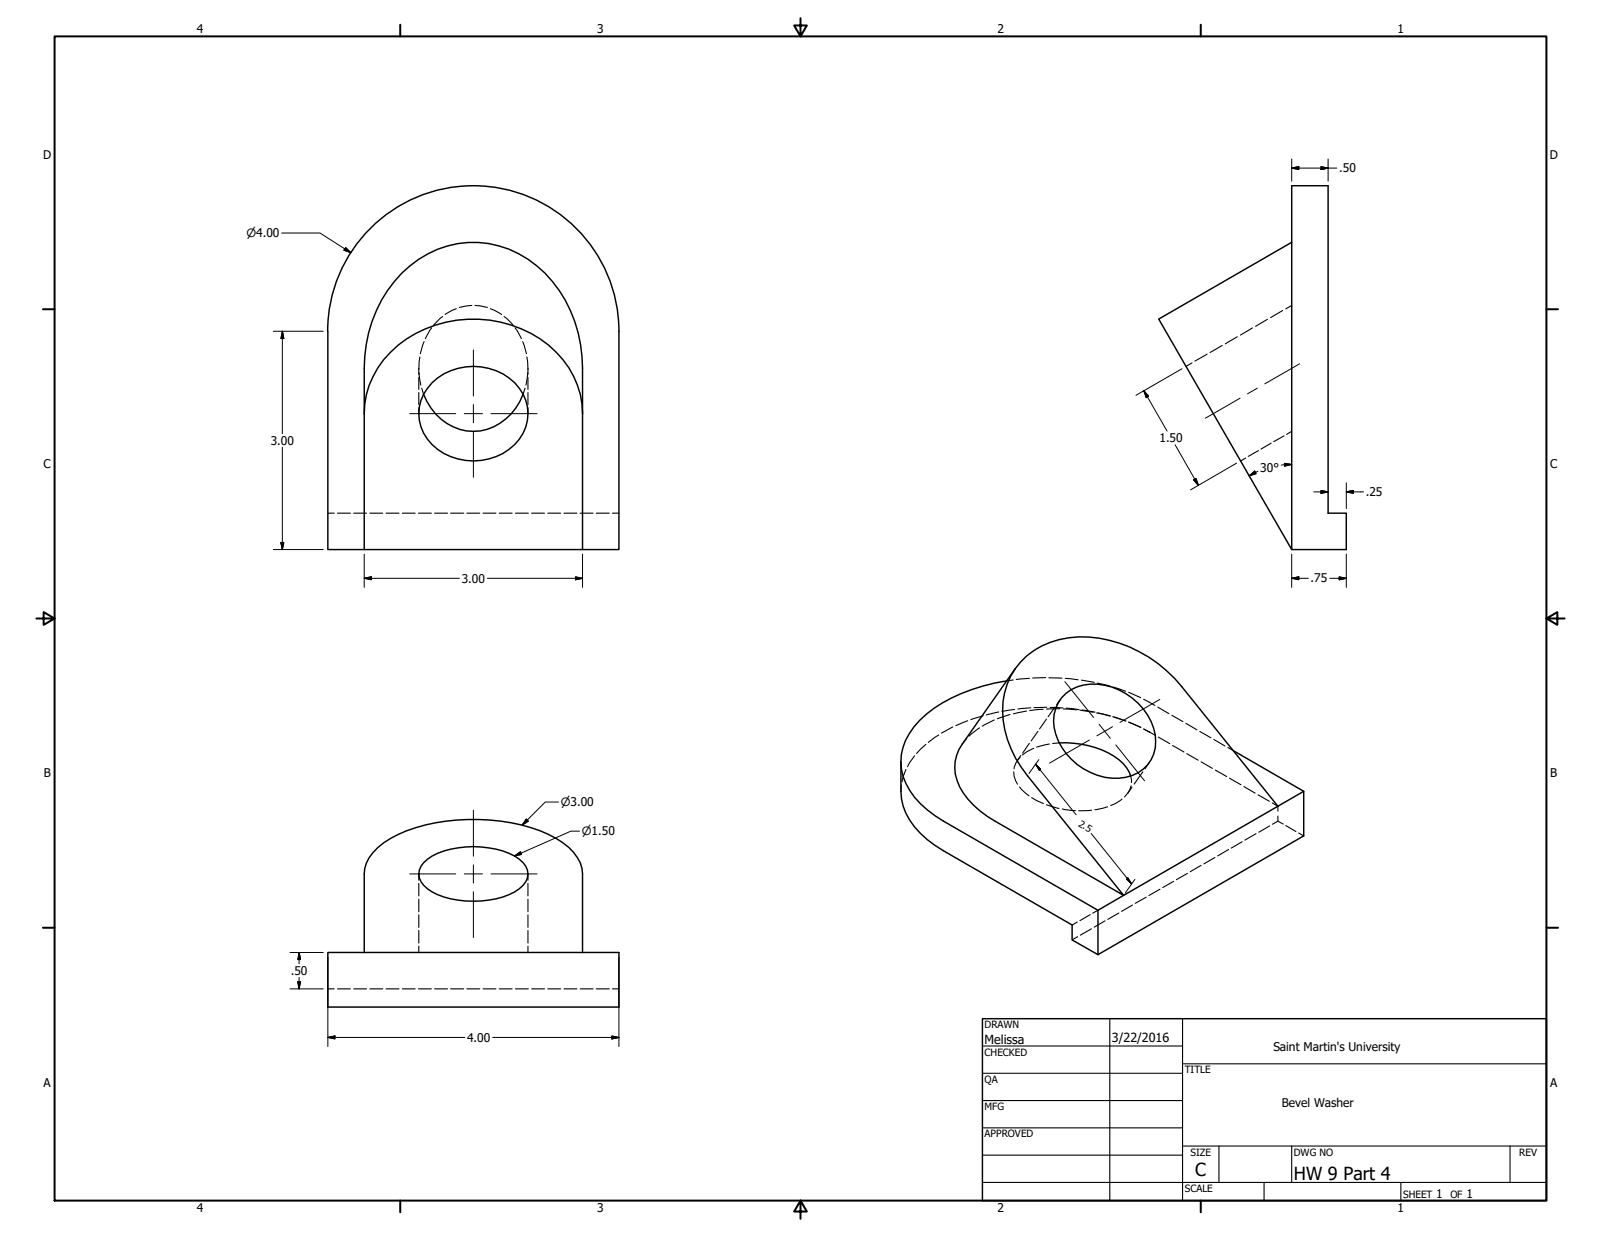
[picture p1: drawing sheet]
<svg xmlns="http://www.w3.org/2000/svg" width="559mm" height="432mm" viewBox="0 0 559 432" stroke-linecap="round" stroke-linejoin="round" font-family="sans-serif">
<!-- layer: Visible (ANSI) -->
<g fill="none" stroke="#000" stroke-width=".51">
<path d="M450.8 64.8h12.7v114.3h6.4v12.7h-19.1zM450.8 84.6l-46.4 26.8 46.4 80.4M216 115.6v76.2h-12.7M216 115.7a50.8 50.8 0 0 0-50.8-50.9 50.8 50.8 0 0 0-50.8 50.9v76.1h12.7M147.8 137.6a18.8 18.8 0 0 0 19.8 12.8 19.8 19.8 0 0 0 15-12.8M150.8 133.6a20.8 20.8 0 0 1 30.4 1.9 14.9 14.9 0 0 1-3.5 21.3 20.9 20.9 0 0 1-28.5-3.4 14.8 14.8 0 0 1 1.6-19.8zM127.1 144.4a32.1 32.1 0 0 1 18-28 42.1 42.1 0 0 1 49 6.5 30.7 30.7 0 0 1 9.2 21.5M203.3 144.4v-15.8a45.9 45.9 0 0 0-19-38.1 34.2 34.2 0 0 0-44 4.8 47.1 47.1 0 0 0-13.2 33.3v63.2M203.3 144.4v47.4h-76.2M354.4 233.4l-18.5 26.3a14.5 14.5 0 0 0 .4 17.2 32.4 32.4 0 0 0 11.1 9.8l44.8 25.8-33.6-41.7a34.9 34.9 0 0 1-8-29 25.2 25.2 0 0 1 22.5-19.2 44.8 44.8 0 0 1 39.4 17.1l33.5 41.7-62.8 36.4-53.9-31.2a30.2 30.2 0 0 1-14.1-15.5 19.4 19.4 0 0 1 5.8-19.6 53 53 0 0 1 26.2-13.1l4.1-.7M369.7 259.3a30.5 30.5 0 0 1 22.3 7.2l1.2 1.5 1.5 2.9M370.6 243.5a16 16 0 0 1 17.5-3.7 22.6 22.6 0 0 1 15.1 16.7 12.8 12.8 0 0 1-12.6 15.2 22.4 22.4 0 0 1-22.7-17.8 12.9 12.9 0 0 1 2.7-10.4z"/>
<path d="M314.5 265.9v10.3a21.7 21.7 0 0 0 9.1 16.9l5.7 3.9 44.9 25.9v5.2l9 5.1 71.8-41.4v-15.6M430.5 262.1l24.5 14.1-9 5.2M131.9 295.8a45 45 0 0 1 23.8-9.2 67.4 67.4 0 0 1 35.8 4.7 21.1 21.1 0 0 1 11.1 9.9l.5 1.9 .2 2v27.4h-76.2v-27.4a12.2 12.2 0 0 1 4.8-9.3zM147.9 301.1a20.1 20.1 0 0 1 11.9-5.1 33.3 33.3 0 0 1 19.8 2.8 8.2 8.2 0 0 1 4.7 6.3 8.9 8.9 0 0 1-6.6 7.2 34.3 34.3 0 0 1-26.9-1 8.1 8.1 0 0 1-4.6-6.2l.2-1.4 .5-1.3zM383.2 317.8v15.4M127.1 332.5h-12.7v19h101.6v-19h-12.7"/>
</g>
<!-- layer: Hidden (ANSI) -->
<g fill="none" stroke="#000" stroke-width=".38">
<path d="M148 119.3l-1.3 4.1M150.7 114.4l-2.2 3.8M154.5 110.5l-3.2 3M159.3 107.8l-3.9 2M164.7 106.6l-4.4 .7M165.8 106.6l4.3 .7M171.1 107.8l4 2M176 110.5l3.1 3M179.8 114.4l2.2 3.8M182.4 119.3l1.4 4.1M431.9 117.5l-4.2 2.5M437.1 114.5l-4.2 2.5"/>
<path d="M442.4 111.4l-4.2 2.5M447.7 108.4l-4.2 2.5M450.8 106.6l-2 1.2M146.2 128.6v2.1M146.2 131.8v4.2M146.2 137v4.2M146.2 130l.7 4.4M146.6 124.6l-.4 4.4M147.2 135.5l.6 2.1M183.3 135.5l-.7 2.1M183.9 124.6l.4 4.4M184.2 130l-.6 4.4"/>
<path d="M184.3 128.6v2.1M184.3 131.8v4.2M184.3 137v4.2M416.1 126.7l-2.1 1.2M421.3 123.6l-4.2 2.4M426.6 120.6l-4.3 2.5M146.2 142.3v2.1M184.3 142.3v2.1M434.8 159.9l-1.8 1M439.2 157.3l-3.5 2M443.7 154.7l-3.6 2.1M448.2 152.1l-3.6 2.1"/>
<path d="M450.8 150.6l-1.7 1M114.4 179.1h2.2M117.8 179.1h4.5M123.4 179.1h4.6M129.1 179.1h4.5M134.7 179.1h4.6M140.4 179.1h4.5M146 179.1h4.6M151.7 179.1h4.5M157.3 179.1h4.6M162.9 179.1h4.5M168.6 179.1h4.5"/>
<path d="M174.2 179.1h4.6M179.9 179.1h4.5M185.5 179.1h4.6M191.2 179.1h4.5M196.8 179.1h4.6M202.5 179.1h4.5M208.1 179.1h4.6M213.7 179.1h2.3M353.6 237.4l-2.3 .3M359.3 236.8l-4.6 .4M364.9 236.5l-4.5 .2M366.1 236.6l4.5 .1"/>
<path d="M371.8 236.8l4.5 .5M377.4 237.4l4.6 .8M383 238.4l4.5 1.1M388.6 239.8l4.3 1.5M323.2 259.8l-3.3 3.2M327.7 256.5l-3.7 2.6M332.5 253.7l-3.9 2.2M337.4 257.8l-1.5 1.9M337.8 251.6l-4.2 1.7M341.9 254.1l-3.7 2.9M343.2 249.9l-4.4 1.3M347 251.3l-4.2 2.2"/>
<path d="M348.6 248.5l-4.4 1.1M352.6 249.4l-4.5 1.5M354.1 247.6l-4.4 .7M358.3 248.2l-4.6 1M359.3 259.5l-2.4 3.4M359.8 247.1l-4.5 .4M362.3 255.3l-2.4 3.3M364.1 247.6l-4.7 .4M365.3 251l-2.5 3.4M365.4 246.9l-4.5 .1M366.3 259.7l-4.5 1.1M366.5 247l4.5 .1"/>
<path d="M368.2 246.8l-2.4 3.4M369.7 259.3l-2.3 .2M370 247.4l-4.7 .1M370 244.3l-1.2 1.7M371.1 247.5l4.7 .3M372.1 247.2l4.5 .5M376.9 247.9l4.7 .7M377.8 247.8l4.4 .8M382.7 248.9l4.6 1M383.3 248.9l4.4 1M388.4 250.2l4.4 1.5M388.7 250.3l4.3 1.4"/>
<path d="M393.9 252.1l4.3 1.8M394 241.7l4.1 1.8M394 252.1l4.1 1.8M399.2 244.1l3.9 2.2M399.2 254.4l2 1.1M399.2 254.5l2.1 1.1M401.3 255.6h.1M401.3 255.6l2 1.1M404.1 246.8l3.9 2.3M404.3 257.3l4 2.3M409 249.7l3.9 2.2M413.9 252.5l3.9 2.3"/>
<path d="M418.8 255.3l3.9 2.3M423.7 258.1l3.8 2.3M314.6 274l-.1 2.2M316.2 268.6l-1.4 4.3M319.2 263.8l-2.5 3.9M353.8 269.4l.1 1.5 1.3 2.8M355.9 274.7l3.3 3.1M356 264.4a6.9 6.9 0 0 0-2.1 4M356.3 263.7l-1.1 1.7M360.1 278.4l4.1 2.1M360.8 261.2l-2.5 1.2-1.4 1.1M391.6 279l-2.3 1.5-1.6 .7"/>
<path d="M394.7 270.9l.2 2.3M394.8 274.3l-.4 1.2-1.9 2.7M395.1 274.8l-1.5 2.1M398.9 269.4l-3 4.3M401.1 266.2l-1.4 2.2M409.3 260.2l4 2.3M414.2 263.1l4 2.3M419.2 265.9l4 2.3M424.2 268.8l4 2.3M428.6 260.9l1.9 1.2M429.1 271.7l4 2.2M434.1 274.6l4 2.3"/>
<path d="M439.1 277.4l3.9 2.3M365.3 280.9l4.3 1.3M370.8 282.4l4.5 .6M381 282.8l-4.5 .2M386.6 281.6l-4.5 1M424.1 299.3l-3.9 2.3M428.8 296.5l-3.8 2.3M433.6 293.8l-3.8 2.2M438.4 291l-3.9 2.2M443.2 288.3l-3.8 2.2M444.1 280.3l1.9 1.1v1.7M446 284.9v1.7"/>
<path d="M447.9 287.7l-1.9-1.1-1.9 1.1M448.8 288.2l3.5 2.1M453.3 290.8l1.7 1M146.2 305.1v2.2M146.2 308.4v4.3M146.2 313.9v4.4M146.2 319.3v4.4M184.3 305.1v2.2M184.3 308.4v4.3M184.3 313.9v4.4M184.3 319.3v4.4M380.5 319.3l-3.6 2.1"/>
<path d="M383.2 317.8l-1.8 1M390.5 318.7l-3.8 2.2M395.3 315.9l-3.8 2.2M400 313.2l-3.8 2.1M404.9 310.4l-3.9 2.2M409.6 307.7l-3.8 2.1M414.5 304.9l-3.9 2.2M419.2 302.1l-3.8 2.2M146.2 324.8v4.4M146.2 330.3v2.2M184.3 324.8v4.4M184.3 330.3v2.2"/>
<path d="M376 321.9l-1.8 1M376.1 327l-1.9 1.1M380.9 324.2l-3.8 2.3M385.7 321.4l-3.8 2.3M114.4 345.2h2.2M117.8 345.2h4.5M123.4 345.2h4.6M129.1 345.2h4.5M134.7 345.2h4.6M140.4 345.2h4.5M146 345.2h4.6M151.7 345.2h4.5"/>
<path d="M157.3 345.2h4.6M162.9 345.2h4.5M168.6 345.2h4.5M174.2 345.2h4.6M179.9 345.2h4.5M185.5 345.2h4.6M191.2 345.2h4.5M196.8 345.2h4.6M202.5 345.2h4.5M208.1 345.2h4.6M213.7 345.2h2.3"/>
</g>
<!-- layer: Border (ANSI) -->
<g fill="none" stroke="#000" stroke-width=".7">
<path d="M19 12.7h520.8v406.4h-520.8zM139.7 8.6v4.1M279.4 6.3v6.4l-2.2-3.8h4.4l-2.2 3.8M419.1 8.6v4.1M15 107.9h4M539.8 107.9h4M12.7 215.9h6.3l-3.8-2.2v4.4l3.8-2.2M539.8 215.9l3.8 2.2v-4.4l-3.8 2.2h6.3M15 323.8h4M539.8 323.8h4M139.7 419.1v4.1M279.4 419.1l2.2 3.8h-4.4l2.2-3.8v6.3"/>
<path d="M419.1 419.1v4.1"/>
</g>
<!-- layer: Title (ANSI) -->
<g fill="none" stroke="#000" stroke-width=".38">
<path d="M387.3 355.6v63.5M412.7 355.6v63.5M342.9 365.1h69.8M342.9 374.6h69.8M412.7 371.3h127.1M342.9 384.2h69.8M342.9 393.7h69.8M342.9 412.7h196.9M342.9 403.2h69.8M412.7 400h127.1M425.4 400v12.7M441.2 412.7v6.4"/>
<path d="M450.8 400v12.7M488.9 412.7v6.4M527 400v12.7"/>
</g>
<path d="M342.9 355.6h196.9v63.5h-196.9z" fill="none" stroke="#000" stroke-width=".51"/>
<!-- layer: Dimension (ANSI) -->
<g fill="none" stroke="#000" stroke-width=".35">
<path d="M450.8 58.7l2.5-.5v1zM450.8 55.5v7.7M450.8 58.7h15.8M461.1 58.2l2.4 .5-2.4 .5zM463.5 55.5v7.7M98.3 81.3h13.4l10.8 6.9M120.6 86.4l1.9 1.8-2.4-.9zM95.4 115.6h17.4M98.6 115.6l.5 2.6h-1.1zM98.6 115.6v35.8M399.2 136.4l1.7 1.9-.9 .5zM399.2 136.4l8.2 14.1"/>
<path d="M412.6 128.7l-16.1 9.3M98.6 156.1v35.7M410.1 155.3l8.2 14.1M416.6 167.4l.8-.4 .9 2.4zM431.6 161.7l-16.1 9.3M436 166.1l2-1.6 .4 .9zM438.2 164.9l-2.2 1.2M439 164.5l-.8 .4M448.3 161.7l2.5 .4-2.4 .6zM450.8 162.1l-3.6 .2M458.5 171.7h5M461.1 171.2l2.4 .5-2.4 .5z"/>
<path d="M469.9 171.7l2.5-.5v1zM469.9 168.5v9M469.9 171.7h6M95.4 191.8h17.4M98 189.4h1.1l-.5 2.4zM127.1 193.4v11.6M203.3 193.4v11.6M450.8 193.4v11.6M469.9 193.4v11.6M127.1 201.9l2.5-.5v1zM127.1 201.9h33.2M170.1 201.9h33.2"/>
<path d="M200.9 201.4l2.4 .5-2.4 .5zM450.8 201.9l2.5-.5v1zM450.8 201.9h5.8M464.1 201.9h5.8M467.4 201.4l2.5 .5-2.5 .5zM194.9 280h-4.6l-8.1 8M361.4 266.8l1.8 1.7-.4 .4zM361.4 266.8l14.2 17.6M362.6 265.2l-3.4 4.8M179.6 298.8l2-1.4 .5 .9zM183.7 285.9l.7 .7-2.2 1.4zM202.3 290.1h-3l-19.7 8.7"/>
<path d="M380.9 291l14.1 17.5M393.6 306.4l1.4 2.1-1.7-1.6zM396.1 307l-3.4 4.7M101.2 332.5h11.6M104.4 332.5l.5 2.5h-1zM104.4 332.5v3.9M114.4 334.1v31.2M216 334.1v31.2M101.2 345.2h11.6M103.9 342.7h1l-.5 2.5zM104.4 341.2v4M114.4 362.1l2.5-.5v1z"/>
<path d="M114.4 362.1h47.8M172 362.1h44M213.6 361.6l2.4 .5-2.4 .5z"/>
</g>
<g fill="#000" stroke="#000" stroke-width=".35">
<path d="M450.8 58.7l2.5-.5zM450.8 58.7l2.5-.5v1zM461.1 59.2l2.4-.5zM461.1 58.2l2.4 .5-2.4 .5zM120.1 87.3l2.4 .9zM120.6 86.4l1.9 1.8-2.4-.9zM98.6 115.6l.5 2.6zM98.6 115.6l.5 2.6h-1.1zM399.2 136.4l1.7 1.9zM399.2 136.4l1.7 1.9-.9 .5zM416.6 167.4l1.7 2zM416.6 167.4l.8-.4 .9 2.4z"/>
<path d="M436 166.1l2-1.6zM436 166.1l2-1.6 .4 .9zM448.4 162.7l2.4-.6zM448.3 161.7l2.5 .4-2.4 .6zM461.1 172.2l2.4-.5zM461.1 171.2l2.4 .5-2.4 .5zM469.9 171.7l2.5-.5zM469.9 171.7l2.5-.5v1zM98 189.4l.6 2.4zM98 189.4h1.1l-.5 2.4zM127.1 201.9l2.5-.5zM127.1 201.9l2.5-.5v1z"/>
<path d="M200.9 202.4l2.4-.5zM200.9 201.4l2.4 .5-2.4 .5zM450.8 201.9l2.5-.5zM450.8 201.9l2.5-.5v1zM467.4 202.4l2.5-.5zM467.4 201.4l2.5 .5-2.5 .5zM361.4 266.8l1.8 1.7zM361.4 266.8l1.8 1.7-.4 .4zM179.6 298.8l2-1.4zM179.6 298.8l2-1.4 .5 .9zM183.7 285.9l-1.5 2.1zM183.7 285.9l.7 .7-2.2 1.4z"/>
<path d="M393.3 306.9l1.7 1.6zM393.6 306.4l1.4 2.1-1.7-1.6zM104.4 332.5l.5 2.5zM104.4 332.5l.5 2.5h-1zM103.9 342.7l.5 2.5zM103.9 342.7h1l-.5 2.5zM114.4 362.1l2.5-.5zM114.4 362.1l2.5-.5v1zM213.6 362.6l2.4-.5zM213.6 361.6l2.4 .5-2.4 .5z"/>
</g>
<!-- layer: Center Mark (ANSI) -->
<g fill="none" stroke="#000" stroke-width=".35">
<path d="M165.2 122.2v16M143 144.4h16.1M162.1 144.4h6.3M165.2 141.2v6.4M165.2 150.6v16M171.4 144.4h16.1M371.7 237.9l10 12.5M380.2 258.3l-13.9 8.1M383.6 252.8l3.9 4.9M388.3 253.7l-5.5 3.2M404.8 244.2l-13.9 8M389.4 260l10.1 12.5"/>
<path d="M165.2 282.8v16.1M143 305.1h16.1M162.1 305.1h6.3M165.2 301.9v6.3M165.2 311.3v16M171.4 305.1h16.1"/>
</g>
<!-- layer: Centerline (ANSI) -->
<path d="M432.8 139l-12.1 7M438.8 135.5l-3.4 2M453.6 127l-12.1 7" fill="none" stroke="#000" stroke-width=".35"/>
<g font-size="6.3">
<text x="417.2" y="410.6">C</text>
<text x="451.6" y="411.9">HW 9 Part 4</text>
</g>
<g font-size="4.4">
<text x="343.7" y="364.3">Melissa</text>
<text x="388.1" y="363.7">3/22/2016</text>
</g>
<g font-size="4.2">
<text x="68.7" y="11.7">4</text>
<text x="208.4" y="11.7">3</text>
<text x="348.1" y="11.7">2</text>
<text x="487.8" y="11.7">1</text>
<text x="15.1" y="55.5">D</text>
<text x="540.9" y="55.5">D</text>
<text x="467.4" y="60.2">.50</text>
<text x="94.5" y="155.3">3.00</text>
<text x="404.7" y="154.4">1.50</text>
<text x="15.2" y="163.4">C</text>
<text x="439.9" y="164.7">30°</text>
<text x="541" y="163.4">C</text>
<text x="476.7" y="173.2">.25</text>
<text x="161.2" y="203.4">3.00</text>
<text x="457.5" y="203.3">.75</text>
<text x="15.3" y="271.4">B</text>
<text x="541.1" y="271.4">B</text>
<text x="101.5" y="340.4">.50</text>
<text x="163" y="363.7">4.00</text>
<text x="444.4" y="366.7">Saint Martin's University</text>
<text x="15.2" y="379.3">A</text>
<text x="541" y="379.3">A</text>
<text x="447.4" y="386.4">Bevel Washer</text>
<text x="501.3" y="418.3">1</text>
<text x="511.8" y="418.3">1</text>
<text x="68.7" y="423.2">4</text>
<text x="208.4" y="423.2">3</text>
<text x="348.1" y="423.2">2</text>
<text x="487.8" y="423.2">1</text>
</g>
<g font-size="4">
<text x="86" y="82.8">⌀4.00</text>
<text x="195.7" y="281.5">⌀3.00</text>
<text x="203.1" y="291.6">⌀1.50</text>
</g>
<g font-size="3.5">
<text x="343.7" y="358.9">DRAWN</text>
<text x="343.7" y="368.5">CHECKED</text>
<text x="413.5" y="374.6">TITLE</text>
<text x="343.7" y="378">QA</text>
<text x="343.7" y="387.5">MFG</text>
<text x="343.7" y="397.1">APPROVED</text>
<text x="415.5" y="403.4">SIZE</text>
<text x="451.6" y="403.4">DWG NO</text>
<text x="530.3" y="403.4">REV</text>
<text x="413.5" y="416.1">SCALE</text>
<text x="489.7" y="418.3">SHEET</text>
<text x="506.2" y="418.3">OF</text>
</g>
<text font-size="3.4" x="376.2" y="288.2" transform="rotate(30 376.2 288.2)">2.5</text>
</svg>
